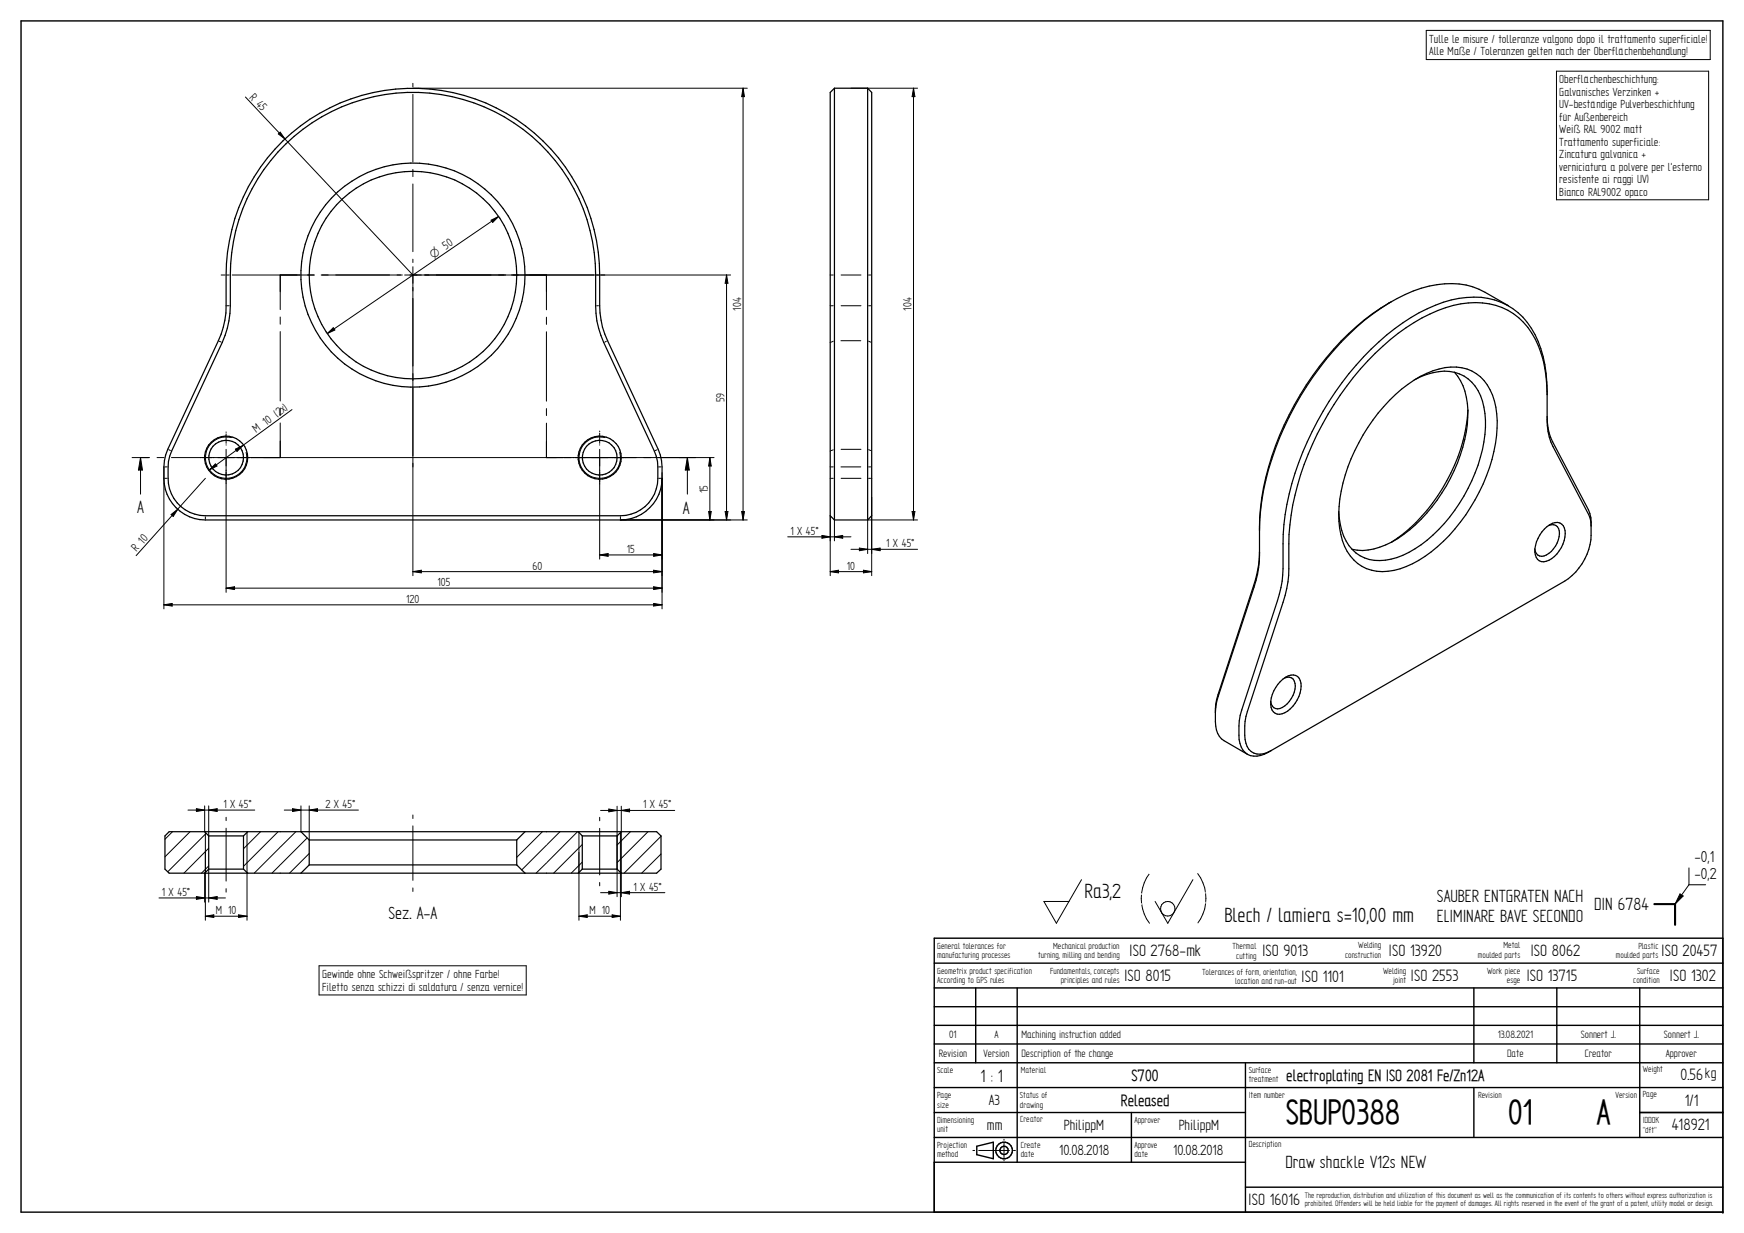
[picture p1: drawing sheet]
<svg xmlns="http://www.w3.org/2000/svg" width="420mm" height="297mm" viewBox="0 0 420 297" stroke-linecap="round" stroke-linejoin="round" font-family="sans-serif">
<g fill="none" stroke="#000" stroke-width=".34">
<path d="M5.1 5h410v287h-410zM225.1 232h190M225.1 238h190M235.1 238v18M245.1 238v42M355.1 238v18M375.1 238v18M395 238v36M415.1 226h-190v66M225.1 242.5h190M225.1 247h190M225.1 251.5h190"/>
<path d="M225.1 256h190M300 256v36M225.1 262h190M225.1 268h74.9M225.1 274h190M225.1 280h74.9M235.3 276.1l4-.9v3.9l-4-.9zM272.6 268v12M355.1 262v12M395 268h20.1M300 286h115.1"/>
<circle cx="241.9" cy="277.1" r="1"/>
<circle cx="241.9" cy="277.2" r="2"/>
</g>
<circle cx="415.1" cy="292" r=".17" fill="#000"/>
<g fill="none" stroke="#000" stroke-width=".24">
<path d="M59.1 23.4l40.4 42.9M67 32.3l.5-.5 1.2 1.7zM99.5 20.1v.9M99.5 22.7v16.3M99.5 21.3h80.5M179 21.3l.4 2h-.7zM179 21.3v104M205 21.3h16.1M220.1 21.3l.3 2h-.7zM220.1 21.3v104M99.5 40.8v1.7M99.5 44.3v16.3"/>
<path d="M118.3 53l1.8-.8-1.4 1.4zM120.1 52.2l-41.2 28.1M53.3 66.3h.9M54.7 66.3h.5M54.7 73.7h.5M56 66.3h19.8M67.5 66.3v8.3M67.5 76.4v1.7M67.5 79.9v16.7M77.4 66.3h19.5M97.5 66.3h78.5M99.5 62.4v.8"/>
<path d="M99.5 64.3v74.4M131.6 66.3v8.3M131.6 76.4v1.7M131.6 79.9v16.7M143.8 73.7h.4M175 66.3l.4 1.9h-.7zM175 66.3v59M200.3 66.3h.4M200.3 73.7h.4M202.6 66.3h4.8M202.6 73.7h4.8M209.3 66.3h.5"/>
<path d="M209.3 73.7h.5M52.8 82.2l.4 .2M67.5 98.4v1.7M70.3 98.7l-19.8 14.5M78.9 80.3l1.4-1.3 .4 .5zM131.6 98.4v1.7M146.1 82.2l-.4 .2M200.7 82.2l-.4 .2M202.6 82.1h4.8M209.3 82.2l.5 .2M31.8 110.2h4.2M33.9 110.2l.4 3h-1z"/>
<path d="M33.9 110.2v8.8M37.8 110.2h1.7M39.5 112.5v34.2M39.7 112.5h.5M39.7 115.2h.5M40.7 108.3l.4 .2M41.3 110.2h130.7M51.9 111.8l.4 .5-1.8 .9zM54.5 104.1v.1M54.5 104.5v2.3M54.5 107.1v.1M54.5 108.2v34.5"/>
<path d="M55.8 105.4a5 5 0 0 0-6.3 4.4 5 5 0 0 0 5.4 5.4 5 5 0 0 0 4.4-6.2M56.7 108.2l1.8-.9-1.4 1.5zM67.5 101.9v8.3M131.6 101.9v8.3M144.5 103.8v.2M144.5 104.4v2.4M144.5 107.1v.1M144.5 108.2v26.5M145.8 105.4a5 5 0 0 0-6.3 4.4 5 5 0 0 0 5.4 5.4 5 5 0 0 0 4.4-6.2M158.3 108.4l-.5 .1M158.7 112.5h.5M158.7 115.2h.5"/>
<path d="M159.5 113.9v32.8M165.6 110.2v8.8M165.6 110.2l.5 3h-1zM171 110.2l.4 2.1h-.7zM171 110.2v15.1M200.3 112.5h.4M200.3 115.2h.4M200.7 108.4l-.4 .1M202.6 112.5h4.8M202.6 115.2h4.8M202.6 108.2h4.8M209.3 112.5h.5"/>
<path d="M209.3 115.2h.5M209.3 108.3l.5 .2M210 119.8v18.9M49.5 124.5v.5M99.5 137.7h60M99.5 137.7l2-.3v.6zM144.5 133.7h15M144.5 133.7l2-.4v.7zM149.5 124.5v.5M149.5 125.3h30.5M157.5 133.3l2 .4-2 .3zM157.5 137.4l2 .3-2 .3z"/>
<path d="M170.7 123.2h.7l-.4 2.1zM174.7 123.2h.7l-.4 2.1zM178.7 123.2h.7l-.4 2.1zM200 137.7l2-.3v.6zM200 124.2v14.5M200 137.7h10M208 137.4l2 .3-2 .3zM209 125.3h12.1M219.7 123.2h.7l-.3 2.1zM39.5 145.7l2-.3v.6zM39.5 145.7h120M54.5 141.7h105"/>
<path d="M54.5 141.7l2-.3v.6zM157.5 141.4l2 .3-2 .3zM157.5 145.4l2 .3-2 .3zM260.6 211.9l-6.1 10.5-3-5.2h6M276.9 210.4a10 10 0 0 0 0 12M287.4 211.9l-6.1 10.5-3-5.2M288.5 210.4a10 10 0 0 1 0 12M404.7 215.3l.8 .6-1.9 1.9zM406.9 213.1h4M406.9 209.1v4M406.9 213.1l-3.3 4.7M234.4 277.2h.4"/>
<path d="M235.8 277.2h7.4M241.9 274.4v.3M241.9 275.2v3.7M241.9 279.4v.2M244.2 277.2h.4"/>
<circle cx="281.3" cy="218.9" r="1.75"/>
</g>
<path d="M398.6 217.8h5v5" fill="none" stroke="#000" stroke-width=".51"/>
<g fill="#000">
<path d="M67 32.3l.5-.5 1.2 1.7zM179 21.3l.4 2h-.7zM220.1 21.3l.3 2h-.7zM118.3 53l1.8-.8-1.4 1.4zM78.9 80.3l1.4-1.3 .4 .5zM175 66.3l.4 1.9h-.7zM33.9 110.2l.4 3h-1zM50.5 113.2l1.4-1.4 .4 .5zM56.7 108.2l1.8-.9-1.4 1.5zM165.6 110.2l.5 3h-1zM171 110.2l.4 2.1h-.7zM99.5 137.7l2-.3v.6z"/>
<path d="M144.5 133.7l2-.3v.6zM157.5 133.4l2 .3-2 .3zM157.5 137.4l2 .3-2 .3zM170.7 123.2h.7l-.4 2.1zM174.7 123.2h.7l-.4 2.1zM178.7 123.2h.7l-.4 2.1zM200 137.7l2-.3v.6zM208 137.4l2 .3-2 .3zM219.7 123.2h.7l-.3 2.1zM39.5 145.7l2-.3v.6zM54.5 141.7l2-.3v.6zM157.5 141.4l2 .3-2 .3z"/>
<path d="M157.5 145.4l2 .3-2 .3zM404.7 215.3l.8 .6-1.9 1.9z"/>
</g>
<g fill="none" stroke="#fff" stroke-width=".24">
<path d="M274.9 210.4v.3M274.9 212.8v.3M274.9 215.2v.3M274.9 217.6v.3M276.8 210.4h.3M279.1 210.4h.3M281.3 210.4h.3M283.5 210.4h.3M285.8 210.4h.3M288 210.4h.3M290.2 210.4h.3M290.5 212.5v.3"/>
<path d="M290.5 214.9v.3M290.5 217.3v.3M290.5 219.7v.3M274.9 220v.3M274.9 222.4h.3M277.1 222.4h.4M279.4 222.4h.3M281.6 222.4h.3M283.8 222.4h.4M286.1 222.4h.3M288.3 222.4h.3M290.5 222.1v.3"/>
</g>
<g fill="none" stroke="#000" stroke-width=".3">
<path d="M68.1 34a45 45 0 0 1 48.9-9.2 45 45 0 0 1 27.5 41.5 39.1 39.1 0 0 0 .6 12.5l1.3 3.3 12.2 26.1a16.7 16.7 0 0 1 .1 10.9 10.1 10.1 0 0 1-9.2 6.2h-100a10 10 0 0 1-10-10.1 14 14 0 0 1 .9-7l12.2-26.1a19.9 19.9 0 0 0 1.9-8.4 61.6 61.6 0 0 1 1.4-18.4 44.8 44.8 0 0 1 12.2-21.3zM68.9 34.7a44 44 0 0 1 47.7-9 44 44 0 0 1 26.9 40.6 39 39 0 0 0 .7 12.8l1.2 3.4 12.2 26.2a15.4 15.4 0 0 1 .1 10.3 9.1 9.1 0 0 1-8.2 5.2h-100a9 9 0 0 1-9-9 12.2 12.2 0 0 1 .8-6.5l12.2-26.2a21.6 21.6 0 0 0 2-8.8 63.3 63.3 0 0 1 1.3-18.2 44.7 44.7 0 0 1 12.1-20.8zM201 21.3h8M201 21.3l-1 1v101.9l1 1.1M201 21.3v104M209 21.3v104M209 21.3l1 1v101.9l-1 1.1M335.3 72.6a62.7 62.7 0 0 0-23.4 24.9 63 63 0 0 0-8.5 30.3M363.4 73.7l-5.7-3.3a18.2 18.2 0 0 0-13.4-1.5 44.4 44.4 0 0 0-21.2 13.6 74 74 0 0 0-19.1 38.2l-.5 4.7M334.8 96.4a25.9 25.9 0 0 1 13.3-7.8 9.8 9.8 0 0 1 11.5 6.6 27.3 27.3 0 0 1-.8 17.4 42.6 42.6 0 0 1-17 22.4 15.2 15.2 0 0 1-11.4 2.4 10.4 10.4 0 0 1-7.4-8.6 30.9 30.9 0 0 1 2.5-18.3 46 46 0 0 1 9.3-14.1zM340.9 91.4a12.9 12.9 0 0 1 10.7-1.3 10.1 10.1 0 0 1 5.9 8 30.9 30.9 0 0 1-3.8 19.5 35.1 35.1 0 0 1-15.7 16.2 11.2 11.2 0 0 1-11.3-.6 12.9 12.9 0 0 1-4.2-10M350.4 89.7a13.5 13.5 0 0 1 3.2 9.1"/>
<path d="M353.6 98.8a38.7 38.7 0 0 1-11.2 26.3 30.5 30.5 0 0 1-7.1 5.5M353.6 98.8a42.9 42.9 0 0 1-18.3 31.8M372.6 92.9a24.2 24.2 0 0 0-5.6-15.3 16.3 16.3 0 0 0-15.1-4.4 39 39 0 0 0-18.8 10.2 72.2 72.2 0 0 0-22 40.7 72.5 72.5 0 0 0-.6 14.5 29.2 29.2 0 0 1-1.4 6.5l-8.6 26.3a14.4 14.4 0 0 0 0 8.5 3.5 3.5 0 0 0 4.8 1.4l1-.5M372.7 94.3v6.8M372.7 95.1a27.7 27.7 0 0 0-4.7-17.4 16.4 16.4 0 0 0-16.5-5.8 39.7 39.7 0 0 0-19.3 10.4 74.1 74.1 0 0 0-22.6 41.7 71.3 71.3 0 0 0-.5 13 23.8 23.8 0 0 1-1.3 7.7l-8.6 26.3a17.5 17.5 0 0 0-.5 8.1 4 4 0 0 0 1.9 2.6M372.7 100.3a14.3 14.3 0 0 0 1.4 7.3l8.6 16.4 .6 1.7v1M372.8 101.7a11.7 11.7 0 0 0 1.2 4.7l9 17.3a15.6 15.6 0 0 1-3.4 14.1l-2.6 2.2-70.7 40.8M201 125.3h8M303.4 127a42.8 42.8 0 0 1-.4 11.3l-.9 3.1-8.6 26.4-.4 1.3-.3 2.5M303.4 133a24.6 24.6 0 0 1-1.4 8l-8.6 26.3a17.2 17.2 0 0 0 0 9.4l.9 1.3 .6 .4 5.7 3.3M335.3 130.6a14 14 0 0 1-9.6 1.7M372.1 127.5a3.7 3.7 0 0 1 3.7-1.5 2.89 2.89 0 0 1 1.2 3.4 7 7 0 0 1-5.1 5.9 2.11 2.11 0 0 1-2.1-2.3 7.7 7.7 0 0 1 2.3-5.5z"/>
<path d="M373.1 126.6a1.77 1.77 0 0 1 1.9 .1 1.77 1.77 0 0 1 .7 1.9 5.9 5.9 0 0 1-4.3 5.4 1.67 1.67 0 0 1-1.6-1.7M308.4 164.2a3.4 3.4 0 0 1 4.2-1.2 4.8 4.8 0 0 1-.1 5.7 5.3 5.3 0 0 1-4.8 3.3 2.51 2.51 0 0 1-1.6-3 8.1 8.1 0 0 1 2.3-4.8zM309.4 163.4a1.76 1.76 0 0 1 2 .1 1.76 1.76 0 0 1 .7 1.8 5.9 5.9 0 0 1-4.3 5.5 1.67 1.67 0 0 1-1.7-1.8M306.3 180.8a5.9 5.9 0 0 1-5.7 .9"/>
<circle cx="99.5" cy="66.3" r="25"/>
<circle cx="99.5" cy="66.3" r="27"/>
<circle cx="54.5" cy="110.2" r="4.2"/>
<circle cx="54.5" cy="110.3" r="5.2"/>
<circle cx="144.5" cy="110.2" r="4.2"/>
<circle cx="144.5" cy="110.3" r="5.2"/>
</g>
<path d="M148.7 201.4l1-1h8.5l1 1v8l-1 1h-8.5l-1-1z" fill-rule="evenodd" fill="#fff"/>
<path d="M151.9 200.4l-3.2 3.2M156.1 200.4l-7.4 7.4M159.2 205.7l-4.6 4.7M159.2 201.5l-8.8 8.9" fill="none" stroke="#000" stroke-width=".24"/>
<path d="M131.6 200.4h7.7l1 1v8l-1 1h-7.7z" fill-rule="evenodd" fill="#fff"/>
<path d="M134.9 200.4l-3.3 3.2M139.1 200.4l-7.5 7.5M140.3 203.5l-6.9 6.9M140.3 207.7l-2.7 2.7" fill="none" stroke="#000" stroke-width=".24"/>
<path d="M58.7 201.4l1-1h7.8v10h-7.8l-1-1z" fill-rule="evenodd" fill="#fff"/>
<path d="M62.8 200.4l-4.1 4.1M67 200.4l-8.3 8.3M67.5 208.4l-2 2M67.5 204.1l-6.3 6.3" fill="none" stroke="#000" stroke-width=".24"/>
<path d="M124.5 202.4l2-2h5.1v10h-5.1l-2-2z" fill-rule="evenodd" fill="#fff"/>
<path d="M130.7 200.4l-6.2 6.1M131.6 203.6l-5.9 6M131.6 207.9l-2.5 2.5" fill="none" stroke="#000" stroke-width=".24"/>
<path d="M39.7 201.4l1.1-1h8.5l1 1v8l-1 1h-8.5l-1.1-1z" fill-rule="evenodd" fill="#fff"/>
<path d="M41.6 200.4l-1.9 1.8M45.8 200.4l-6.1 6M49.7 200.7l-9.3 9.3M50.3 204.3l-6 6.1M50.3 208.6l-1.8 1.8" fill="none" stroke="#000" stroke-width=".24"/>
<path d="M67.5 200.4h5l2 2v6l-2 2h-5z" fill-rule="evenodd" fill="#fff"/>
<g fill="none" stroke="#000" stroke-width=".24">
<path d="M343.6 7.3h68.4v7.1h-68.4zM375 17.1h36.6v31h-36.6zM49.5 115.2l-16.7 18.7M41.2 124l1.6-1.3-1.1 1.7zM189.8 129.3h15.2M198 129l2 .3-2 .4zM200 124.2v6.1M201 129.3l2-.3v.7zM201 125.3v5M205 132.3h16.1M207 132l2 .3-2 .4zM209 125.3v8"/>
<path d="M210 132.3l2-.3v.7zM210 124.2v9.2M45.3 195.2h16.1M47.3 194.8l2 .4-2 .3zM49.3 194.1v6.3M50.3 195.2l2-.4v.7zM50.3 194.1v7.3M54.5 196.9v.8M54.5 199.5v12.8M68.5 195.2h17.8M70.5 194.8l2 .4-2 .3zM72.5 194.1v6.3"/>
<path d="M74.5 195.2l2-.4v.7zM74.5 194.1v8.3M99.5 196.3v.9M99.5 199v13.1M144.5 196.9v.8M144.5 199.6v11.2M144.7 195.2h17.8M146.7 194.9l2 .3-2 .4zM148.7 194.2v21.8M149.7 194.2v21.8M149.7 195.2l2-.3v.7zM38.3 216.3h16"/>
<path d="M47.3 216l2 .3-2 .4zM49.3 210.4v6.9M49.5 200.6v21.1M50.3 216.3l2-.3v.7zM50.3 209.4v7.9M54.5 214.1v.8M59.5 200.6v21.1M71.3 200.4l-3.8 3.7M74 201.9l-6.5 6.5M74.5 205.6l-4.7 4.8M99.5 213.9v.9M139.5 200.6v21.1"/>
<path d="M144.5 212.6v.8M144.7 215.1h15.5M146.7 214.7l2 .4-2 .3zM149.5 200.6v21.1M149.7 215.1l2-.4v.7zM49.5 220.7l2-.3v.6zM49.5 220.7h10M57.5 220.4l2 .3-2 .3zM76.9 232.7h49.9v7h-49.9zM139.5 220.7h10M139.5 220.7l2-.3v.6zM147.5 220.4l2 .3-2 .3z"/>
</g>
<g fill="none" stroke="#000" stroke-width=".3">
<path d="M40.8 200.4h117.4l1 1v8l-1 1h-117.4l-1.1-1v-8zM49.3 200.4l1 1M50.3 201.4h8.4M50.3 209.4h8.4M50.3 201.4v8M50.3 209.4l-1 1M58.7 209.4l1 1M58.7 201.4v8M59.7 200.4l-1 1M72.5 200.4l2 2M74.5 208.4h50M74.5 202.4v6"/>
<path d="M74.5 202.4h50M74.5 208.4l-2 2M124.5 208.4l2 2M124.5 202.4v6M126.5 200.4l-2 2M139.3 200.4l1 1M140.3 201.4h8.4M140.3 209.4l-1 1M140.3 209.4h8.4M140.3 201.4v8M148.7 201.4v8M148.7 209.4l1 1"/>
<path d="M149.7 200.4l-1 1"/>
</g>
<g fill="#000">
<path d="M41.2 124l1.6-1.3-1.1 1.7zM198 129l2 .3-2 .4zM201 129.3l2-.3v.7zM207 132l2 .3-2 .4zM210 132.3l2-.3v.7zM47.3 194.8l2 .4-2 .3zM50.3 195.2l2-.4v.7zM70.5 194.8l2 .4-2 .3zM74.5 195.2l2-.4v.7zM146.7 194.9l2 .3-2 .4zM149.7 195.2l2-.3v.7zM47.3 216l2 .3-2 .4z"/>
<path d="M50.3 216.3l2-.3v.7zM146.7 214.7l2 .4-2 .3zM149.7 215.1l2-.4v.7zM49.5 220.7l2-.3v.6zM57.5 220.4l2 .3-2 .3zM139.5 220.7l2-.3v.6zM147.5 220.4l2 .3-2 .3z"/>
</g>
<g font-size="9.5">
<text x="309.8" y="270.9">SBUP0388</text>
<text x="363.3" y="270.9">01</text>
<text x="384.7" y="270.9">A</text>
</g>
<g font-size="5.6">
<text x="261.3" y="216.3">Ra3,2</text>
<text x="295" y="222.1">Blech / lamiera s=10,00 mm</text>
</g>
<g font-size="4.8">
<text x="33" y="123.6">A</text>
<text x="164.5" y="123.8">A</text>
<text x="93.6" y="221.4">Sez. A-A</text>
<text x="346.2" y="217.3">SAUBER ENTGRATEN NACH</text>
<text x="384" y="219.3">DIN 6784</text>
<text x="346.2" y="222.2">ELIMINARE BAVE SECONDO</text>
<text x="236.2" y="260.6">1 : 1</text>
<text x="309.7" y="281.4">Draw shackle V12s NEW</text>
</g>
<g font-size="4.5">
<text x="272.1" y="230.3">ISO 2768-mk</text>
<text x="304.1" y="230.4">ISO 9013</text>
<text x="334.5" y="230.4">ISO 13920</text>
<text x="368.7" y="230.2">ISO 8062</text>
<text x="400.2" y="230.3">ISO 20457</text>
<text x="270.8" y="236.4">ISO 8015</text>
<text x="313.5" y="236.5">ISO 1101</text>
<text x="339.8" y="236.3">ISO 2553</text>
<text x="367.7" y="236.3">ISO 13715</text>
<text x="402.2" y="236.3">ISO 1302</text>
<text x="404.9" y="260.3">0.56kg</text>
<text x="405.9" y="266.4">1/1</text>
<text x="402.7" y="272.3">418921</text>
<text x="300.7" y="290.4">ISO 16016</text>
</g>
<g font-size="4.4">
<text x="272.6" y="260.3">S700</text>
<text x="309.9" y="260.3">electroplating EN ISO 2081 Fe/Zn12A</text>
<text x="270" y="266.4">Released</text>
</g>
<g font-size="4.3">
<text x="408.3" y="207.7">-0,1</text>
<text x="408.3" y="211.8">-0,2</text>
</g>
<g font-size="4">
<text x="238.2" y="266.3">A3</text>
<text x="237.8" y="272.2">mm</text>
<text x="256.3" y="272.2">PhilippM</text>
<text x="284" y="272.2">PhilippM</text>
<text x="255.2" y="278.2">10.08.2018</text>
<text x="282.6" y="278.2">10.08.2018</text>
</g>
<g font-size="3.2">
<text x="344.3" y="10.3">Tulle le misure / tolleranze valgono dopo il trattamento superficiale!</text>
<text x="344.3" y="13.3">Alle Maße / Toleranzen gelten nach der Oberflächenbehandlung!</text>
<text x="60" y="23.5" transform="rotate(47 60 23.5)">R 45</text>
<text x="375.7" y="20.1">Oberflächenbeschichtung:</text>
<text x="375.7" y="23.1">Galvanisches Verzinken +</text>
<text x="375.7" y="26.1">UV-beständige Pulverbeschichtung</text>
<text x="375.7" y="29.1">für Außenbereich</text>
<text x="375.7" y="32.1">Weiß RAL 9002 matt</text>
<text x="375.7" y="35.1">Trattamento superficiale:</text>
<text x="375.7" y="38.1">Zincatura galvanica +</text>
<text x="375.7" y="41.1">verniciatura a polvere per l`esterno</text>
<text x="375.7" y="44.1">resistente ai raggi UV)</text>
<text x="375.7" y="47.1">Bianco RAL9002 opaco</text>
<text x="178.6" y="74.8" transform="rotate(-90 178.6 74.8)">104</text>
<text x="219.6" y="74.8" transform="rotate(-90 219.6 74.8)">104</text>
<text x="174.5" y="96.9" transform="rotate(-90 174.5 96.9)">59</text>
<text x="61.8" y="104.3" transform="rotate(-36 61.8 104.3)">M 10 (2x)</text>
<text x="170.5" y="118.7" transform="rotate(-90 170.5 118.7)">15</text>
<text x="190.4" y="128.8">1 X 45°</text>
<text x="213.5" y="131.9">1 X 45°</text>
<text x="32.9" y="133" transform="rotate(-48 32.9 133)">R 10</text>
<text x="128.3" y="137.2">60</text>
<text x="151" y="133.2">15</text>
<text x="204" y="137.2">10</text>
<text x="105.4" y="141.2">105</text>
<text x="97.9" y="145.2">120</text>
<text x="53.8" y="194.6">1 X 45°</text>
<text x="78.4" y="194.6">2 X 45°</text>
<text x="155" y="194.7">1 X 45°</text>
<text x="39" y="215.8">1 X 45°</text>
<text x="152.6" y="214.5">1 X 45°</text>
<text x="52" y="220.2">M 10</text>
<text x="142" y="220.2">M 10</text>
<text x="77.6" y="235.7">Gewinde ohne Schweißspritzer / ohne Farbe!</text>
<text x="77.6" y="238.7">Filetto senza schizzi di saldatura / senza vernice!</text>
</g>
<text font-size="3.1" x="104.4" y="62.3" transform="rotate(-34 104.4 62.3)">O 50</text>
<g font-size="2.9">
<text x="228.7" y="250.1">01</text>
<text x="239.6" y="250.1">A</text>
<text x="246.1" y="250.1">Machining instruction added</text>
<text x="360.8" y="250.1">13.08.2021</text>
<text x="380.8" y="250.1">Sonnert J.</text>
<text x="400.9" y="250.1">Sonnert J.</text>
<text x="226.2" y="254.6">Revision</text>
<text x="237" y="254.6">Version</text>
<text x="246.1" y="254.6">Description of the change</text>
<text x="363.1" y="254.6">Date</text>
<text x="381.8" y="254.6">Creator</text>
<text x="401.3" y="254.6">Approver</text>
</g>
<g font-size="2.4">
<text x="225.8" y="228.5">General tolerances for</text>
<text x="225.8" y="230.8">manufacturing processes</text>
<text x="250.1" y="230.8">turning, milling and bending</text>
<text x="253.7" y="228.5">Mechanical production</text>
<text x="297" y="228.7">Thermal</text>
<text x="297.8" y="231">cutting</text>
<text x="324.1" y="230.7">construction</text>
<text x="327.2" y="228.4">Welding</text>
<text x="356.1" y="230.7">moulded parts</text>
<text x="362.2" y="228.4">Metal</text>
<text x="389.3" y="230.8">moulded parts</text>
<text x="394.7" y="228.5">Plastic</text>
<text x="225.8" y="234.7">Geometrix product specification</text>
<text x="225.8" y="236.9">According to GPS rules</text>
<text x="253" y="234.7">Fundamentals, concepts</text>
<text x="255.6" y="236.9">principles and rules</text>
<text x="289.6" y="234.8">Tolerances of form, orientation,</text>
<text x="297.6" y="237.1">location and run-out</text>
<text x="333.2" y="234.6">Welding</text>
<text x="335.5" y="236.8">joint</text>
<text x="358.3" y="234.6">Work piece</text>
<text x="363" y="236.8">esge</text>
<text x="393.5" y="236.8">condition</text>
<text x="394.4" y="234.6">Surface</text>
<text x="225.8" y="258.4">Scale</text>
<text x="245.9" y="258.5">Material</text>
<text x="300.9" y="258.4">Surface</text>
<text x="300.9" y="260.7">treatment</text>
<text x="395.8" y="258.2">Weight</text>
<text x="225.8" y="264.6">Page</text>
<text x="225.8" y="266.8">size</text>
<text x="245.7" y="264.6">Status of</text>
<text x="245.7" y="266.8">drawing</text>
<text x="300.9" y="264.4">Item number</text>
<text x="356.1" y="264.6">Revision</text>
<text x="389.2" y="264.5">Version</text>
<text x="395.8" y="264.3">Page</text>
<text x="225.8" y="270.6">Dimensioning</text>
<text x="225.8" y="272.8">unit</text>
<text x="245.8" y="270.4">Creator</text>
<text x="273.3" y="270.5">Approver</text>
<text x="395.8" y="270.6">IDDOK</text>
<text x="395.8" y="272.8">&quot;dft&quot;</text>
<text x="225.8" y="276.6">Projection</text>
<text x="225.8" y="278.8">method</text>
<text x="245.9" y="276.6">Create</text>
<text x="245.9" y="278.8">date</text>
<text x="273.3" y="276.6">Approve</text>
<text x="273.3" y="278.8">date</text>
<text x="300.9" y="276.4">Description</text>
</g>
<g font-size="2.2">
<text x="314.4" y="290.6">prohibited. Offenders will be held liable for the payment of damages. All rights reserved in the event of the grant of a patent, utility model or design.</text>
<text x="314.4" y="288.5">The reproduction, distribution and utilization of this document as well as the communication of its contents to others without express authorization is</text>
</g>
</svg>
